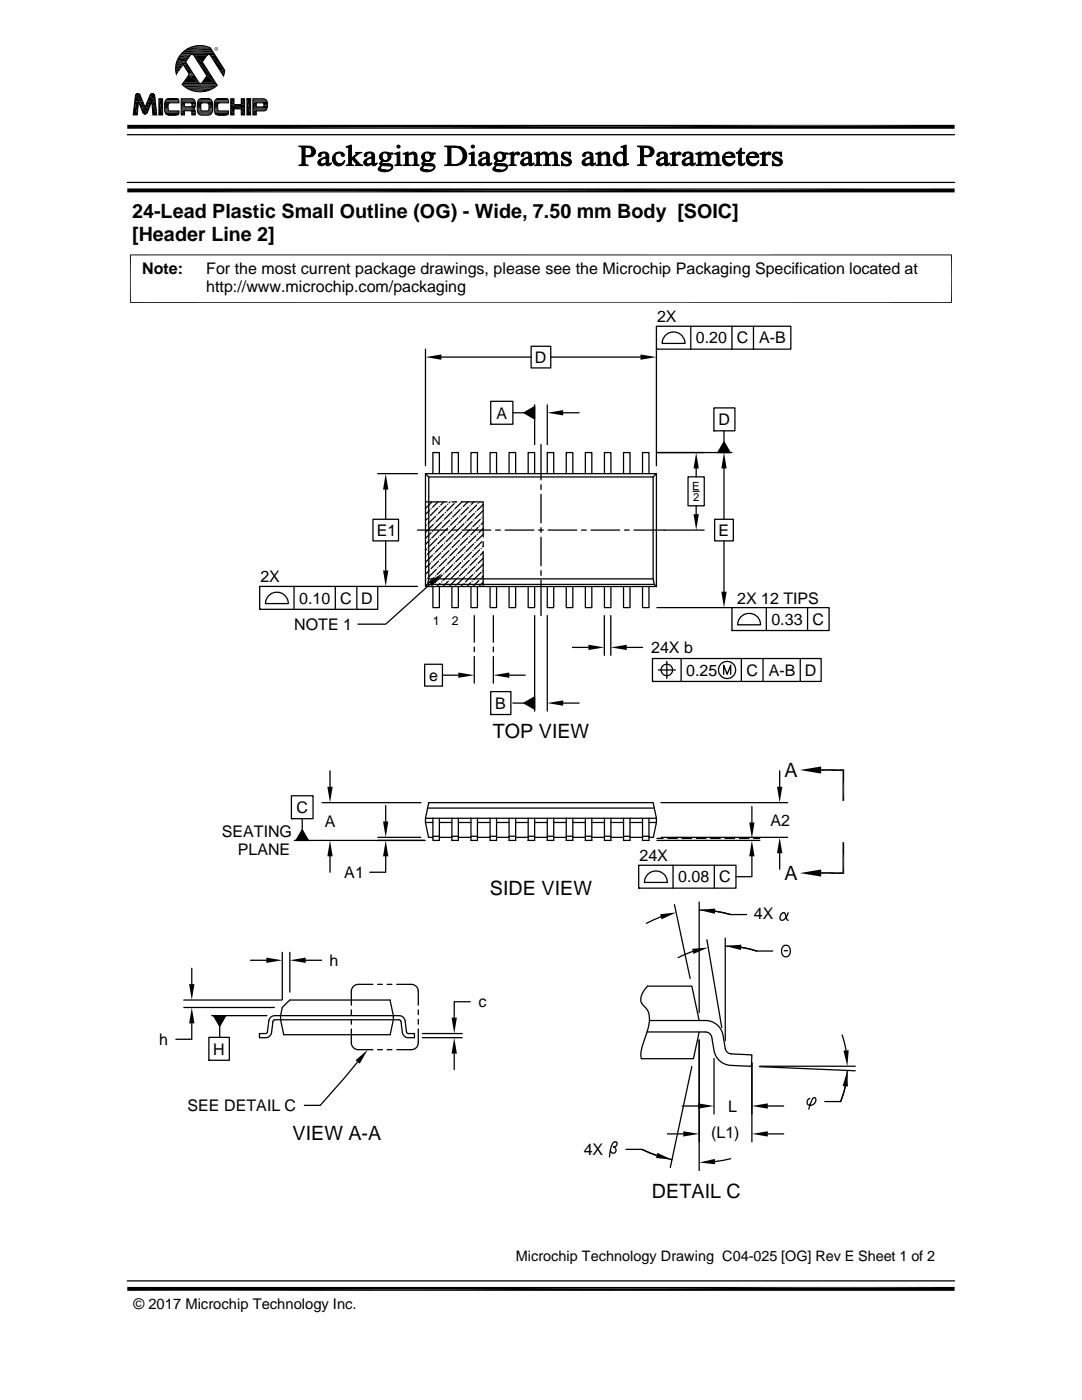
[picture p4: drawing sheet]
<svg xmlns="http://www.w3.org/2000/svg" width="216mm" height="279mm" viewBox="0 0 216 279" stroke-linecap="round" stroke-linejoin="round" font-family="sans-serif">
<g fill="none" stroke="#000" stroke-width=".25">
<path d="M25.4 36.4h165.1M25.4 26.9h165.1M84.9 69.7v23.2M88.1 71.3h17.9M106 69.1h3.9v4.3h-3.9zM109.9 71.3h17.9M131 65.1h26.8v4.6h-26.8zM131 69.7h.1M131 69.7v23.2M132.9 66.8a2.29 2.29 0 0 1 2.4-.4 2.29 2.29 0 0 1 1.4 2.1h-4.6l.3-1.1zM137.8 65.1v4.6M146 65.1v4.6"/>
<path d="M150.3 65.1v4.6M75.4 94.5h7.9M77 97.7v5.9M84.9 94.5h46.1l-.7 .7h-44.7zM84.9 94.5v22.6M85.6 95.2v20.3M86.4 94.5v-4.2h1.3v4.2M90.2 94.5v-4.2h1.3v4.2M94 94.5v-4.2h1.3v4.2M97.8 94.5v-4.2h1.3v4.2M97.9 80.1h4.4v4.6h-4.4zM97.9 84.7h.1"/>
<path d="M101.6 94.5v-4.2h1.3v4.2M102.3 82.4h2.3M104.6 82.4l2.1-1.2v2.4zM105.4 94.5v-4.2h1.3v4.2M106.7 80.8v7.9M107.9 88.7v7.1M107.9 96.7v1M107.9 98.6v5.8M109.2 94.5v-4.2h1.3v4.2M109.2 80.8v7.9M112.4 82.4h3.1M113 94.5v-4.2h1.3v4.2"/>
<path d="M116.8 94.5v-4.2h1.3v4.2M120.6 94.5v-4.2h1.3v4.2M124.4 94.5v-4.2h1.3v4.2M128.2 94.5v-4.2h1.3v4.2M130.3 95.2v20.3M131 94.5v22.6M131.1 90.3h15M137.3 95.2h3.2v5.7h-3.2zM138.3 98h1.2M138.9 93.5v1.7M142.5 81.4h4.1v4.6h-4.1zM142.5 86h.1"/>
<path d="M144.5 93.5v10.1M144.5 88.2l1.2 2.1h-2.5zM144.5 86v2.2M51.8 117h23.6v4.6h-23.6zM53.7 118.7a2.28 2.28 0 0 1 2.5-.3 2.28 2.28 0 0 1 1.3 2.1h-4.5l.3-1.2zM58.7 117v4.6M66.9 117v4.6M71.2 117v4.6M74.4 103.6h5.1v4.3h-5.1zM75.4 117h7.9M77 108v5.9M83.3 105.8h6.1"/>
<path d="M84.9 100.2h4.3M85 115.7l-.1 .1M85 110.9h.1M85.1 109.6l-.2 .2M85.1 104.8h.1M85.3 115.4h.1M85.3 103.5l-.4 .4M85.3 116.6h45.3M85.4 114.1l-.5 .5M85.4 109.3h.1M85.6 115.5h44.7M85.6 115.5l-.3 1.1-.4 .5"/>
<path d="M85.6 108l-.7 .6M85.6 103.2h.1M85.7 113.8h.1M85.7 101.8l-.8 .9M85.9 112.4l-1 1M85.9 107.7h.1M85.9 116.5l-8.9 8.1h-5.6M86 106.3l-1.1 1.1M86 101.5h.1M86.2 116.9l-.2 .2M86.2 112.1h.1M86.2 100.2l-1.3 1.3"/>
<path d="M86.3 110.8l-1.4 1.4M86.3 106h.1M86.4 117.1v4.2h1.3v-4.2M86.5 104.7l-1.5 1.5M86.6 115.3l-1.5 1.5M86.6 110.5h.1M86.8 109.1l-1.5 1.5M86.8 104.4h.1M86.9 115h.1M86.9 103l-1.5 1.5M87.1 113.6l-1.5 1.5M87.1 108.8h.1"/>
<path d="M87.2 107.5l-1.5 1.5M87.2 102.7h.1M87.4 113.3h.1M87.4 101.4l-1.5 1.5M87.4 100.2l-1.1 1M87.5 112l-1.5 1.5M87.5 107.2h.1M87.7 105.9l-1.5 1.5M87.7 101.1h.1M87.8 116.4l-.6 .7M87.8 111.7h.1M87.9 110.3l-1.4 1.5"/>
<path d="M87.9 105.6h.1M88.1 116.1h.1M88.1 104.2l-1.5 1.5M88.2 114.8l-1.4 1.5M88.2 110h.1M88.4 108.7l-1.5 1.5M88.4 103.9h.1M88.5 114.5h.1M88.5 102.6l-1.4 1.5M88.6 100.2l-.7 .6M88.7 113.2l-1.5 1.5M88.7 108.4h.1"/>
<path d="M88.9 107.1l-1.5 1.4M88.9 102.3h.1M89 112.9h.1M89 100.9l-1.5 1.5M89.2 111.5l-1.5 1.5M89.2 106.8h.1M89.3 105.4l-1.5 1.5M89.3 100.6h.1M89.5 111.2h.1M89.5 116l-1.1 1.1M89.6 109.9l-1.5 1.5M89.6 105.1h.1"/>
<path d="M89.7 115.7h.1M89.7 103.8l-1.5 1.5M89.8 100.2l-.2 .2M89.9 114.4l-1.5 1.4M89.9 109.6h.1M90 108.2l-1.5 1.5M90 103.5h.1M90.2 100.2h.9M90.2 117.1v4.2h1.3v-4.2M90.2 114.1h.1M90.2 102.1l-1.5 1.5M90.3 105.8h1"/>
<path d="M90.3 112.7l-1.4 1.5M90.3 107.9h.1M90.5 106.6l-1.5 1.5M90.5 101.8h.1M90.6 112.4h.1M90.6 100.5l-1.4 1.5M90.8 111.1l-1.5 1.5M90.8 106.3h.1M90.9 116.9h.1M90.9 105l-1.4 1.5M90.9 100.2h.1M91.1 110.8h.1"/>
<path d="M91.1 115.5l-1.5 1.6M91.2 109.5l-1.5 1.4M91.2 104.7h.1M91.4 115.3h.1M91.4 103.3l-1.5 1.5M91.5 109.1h.1M91.5 113.9l-1.5 1.5M91.7 107.8l-1.5 1.5M91.7 103h.1M91.8 113.6h.1M91.8 101.7l-1.5 1.5M92 112.3l-1.5 1.5"/>
<path d="M92 107.5h.1M92.1 100.2h4.3v7M92.1 106.2l-1.5 1.5M92.1 101.4h.1M92.2 100.2l-1.4 1.3M92.2 105.8h5.7M92.3 116.8l-.3 .3M92.3 112h.1M92.4 110.6l-1.5 1.5M92.4 105.9h.1M92.6 116.4h.1M92.6 104.5l-1.5 1.5"/>
<path d="M92.7 115.1l-1.5 1.5M92.7 110.3h.1M92.9 109l-1.5 1.5M92.9 104.2h.1M93 114.8h.1M93 102.9l-1.5 1.5M93.2 113.5l-1.5 1.5M93.2 108.7h.1M93.3 107.4l-1.5 1.4M93.3 102.6h.1M93.4 100.2l-1 .9M93.5 113.2h.1"/>
<path d="M93.5 101.2l-1.5 1.5M93.6 111.8l-1.5 1.5M93.6 107.1h.1M93.8 105.7l-1.5 1.5M93.8 100.9h.1M93.9 116.3l-.7 .8M93.9 111.5h.1M94 117.1v4.2h1.3v-4.2M94.1 110.2l-1.5 1.5M94.1 105.4h.1M94.2 116h.1M94.2 104.1l-1.5 1.5"/>
<path d="M94.4 114.7l-1.5 1.4M94.4 109.9h.1M94.5 108.5l-1.5 1.5M94.5 103.8h.1M94.6 100.2l-.5 .4M94.7 114.4h.1M94.7 102.4l-1.5 1.5M94.8 113l-1.5 1.5M94.8 108.2h.1M95 106.9l-1.5 1.5M95 102.1h.1M95.1 112.7h.1"/>
<path d="M95.1 100.8l-1.5 1.5M95.2 111.4l-1.4 1.5M95.2 106.6h.1M95.4 105.3l-1.5 1.5M95.4 100.5h.1M95.5 115.8l-1.1 1.3M95.5 111.1h.1M95.7 109.7l-1.5 1.5M95.7 105h.1M95.7 100.2h.1M95.8 103.6l-1.4 1.5M96 114.2l-1.5 1.5"/>
<path d="M96 109.5h.1M96.2 108.1l-1.5 1.5M96.2 103.3h.1M96.3 113.9h.1M96.3 102l-1.5 1.5M96.4 112.6l-1.4 1.5M96.4 116.2l-.7 .7M96.4 111.4l-1 1M96.4 115l-.2 .3M96.4 106.6l-1.3 1.3M96.4 110.2l-.6 .6M96.4 105.5l-.9 .8"/>
<path d="M96.4 104.3l-.4 .4M96.4 100.7l-1.2 1.1M96.4 108.1l-.1 1M96.4 110v7.1M97.8 117.1v4.2h1.3v-4.2M98.9 105.8h.9M100.8 105.8h5.7M101.6 117.1v4.2h1.3v-4.2M105.4 117.1v4.2h1.3v-4.2M107.5 105.8h.9M107.9 105.3v1M107.9 107.2v5.7"/>
<path d="M107.9 113.9v.9M107.9 115.8v7.1M109.2 117.1v4.2h1.3v-4.2M109.4 105.8h5.7M113 117.1v4.2h1.3v-4.2M116 105.8h1M116.8 117.1v4.2h1.3v-4.2M117.9 105.8h5.8M120.6 117.1v4.2h1.3v-4.2M124.4 117.1v4.2h1.3v-4.2M124.6 105.8h1M126.5 105.8h14"/>
<path d="M128.2 117.1v4.2h1.3v-4.2M130.3 115.5l.3 1.1 .4 .5h-46.1M138.9 100.9v1.7M142.6 103.6h3.7v4.3h-3.7zM144.5 108v10.1M51.8 121.6h.1M84.7 132.6h3.6v4.3h-3.6zM88.3 134.7h3.2M94.6 122.9v5.3M94.6 129.1v1M94.6 131v5.3M97.9 138h4v4.6h-4z"/>
<path d="M98.4 122.9v5.3M98.4 129.1v1M98.4 131v5.3M101.6 134.7h3.2M106.7 122.9v19M109.2 122.9v19M114.2 129.2h3.2M120.6 122.9v7.9M121.9 122.9v7.9M125.1 129.2h3.1M130.2 131.4h33.7v4.6h-33.7zM130.2 136h.1"/>
<path d="M131.1 121.3h15M131.3 133.7h3.5M133.1 132v3.4M135.9 131.4v4.6M144.4 134.6v-1.8l.7 1.8 .7-1.8v1.8M146 121.3h19.4v4.5h-19.4zM146 125.8h.1M147.9 131.4v4.6M148 123a2.29 2.29 0 0 1 2.4-.4 2.29 2.29 0 0 1 1.4 2.1h-4.6l.3-1.2zM152.3 131.4v4.6M152.9 121.3v4.5M159.7 131.4v4.6"/>
<path d="M161.1 121.3v4.5M58.1 158.8h4.4v4.6h-4.4zM65.8 153.8v3.2M97.9 142.6h.1M102.3 140.3h2.3M104.6 140.3l2.1-1.2v2.4zM112.4 140.3h3.1M155.6 153.8v3.2M58.1 163.4h.1M58.7 167.7h26.1M60.3 163.4v2.2M60.3 165.6l1.2 2.1h-2.4z"/>
<path d="M64.3 160.2h19.7M65.8 170.9v3.2M75.4 167.1h8.5M77 170.9v3.2h-3.2M77 160.8v3.1M84.9 163.3l.7-3.1h44.7l.7 3.1M84.9 164.1l.6 3h.9M84.9 164.1h1.5M85.3 161.3h45.3M86.4 166.9h1.3M87.7 163.3v4.4h-1.3v-4.4M87.7 164.1h2.5"/>
<path d="M87.7 167.1h2.5M90.2 166.9h1.3M91.5 164.1h2.5M91.5 167.1h2.5M91.5 163.3v4.4h-1.3v-4.4M94 166.9h1.3M95.3 164.1h2.5M95.3 167.1h2.5M95.3 163.3v4.4h-1.3v-4.4M97.8 166.9h1.3M99.1 164.1h2.5M99.1 167.1h2.5"/>
<path d="M99.1 163.3v4.4h-1.3v-4.4M101.6 166.9h1.3M102.9 164.1h2.5M102.9 167.1h2.5M102.9 163.3v4.4h-1.3v-4.4M105.4 166.9h1.3M106.7 164.1h2.5M106.7 167.1h2.5M106.7 163.3v4.4h-1.3v-4.4M109.2 166.9h1.3M110.5 163.3v4.4h-1.3v-4.4M110.5 164.1h2.5"/>
<path d="M110.5 167.1h2.5M113 166.9h1.3M114.3 164.1h2.5M114.3 167.1h2.5M114.3 163.3v4.4h-1.3v-4.4M116.8 166.9h1.3M118.1 164.1h2.5M118.1 167.1h2.5M118.1 163.3v4.4h-1.3v-4.4M120.6 166.9h1.3M121.9 163.3v4.4h-1.3v-4.4M121.9 164.1h2.5"/>
<path d="M121.9 167.1h2.5M124.4 166.9h1.3M125.7 164.1h2.5M125.7 167.1h2.5M125.7 163.3v4.4h-1.3v-4.4M127.4 172.7h19.5v4.5h-19.5zM127.4 177.2h.1M128.2 166.9h1.3M129.4 174.4a2.28 2.28 0 0 1 2.4-.4 2.28 2.28 0 0 1 1.4 2.1h-4.6l.3-1.2zM129.5 164.1h1.5M129.5 163.3v4.4h-1.3v-4.4M131 164.1l-.6 3h-.9"/>
<path d="M131 163.3v.8M131 163.3h-46.1v.8M131.1 167.7h20.5M131.1 167.3h1.2M131.9 160.2h25.3M131.9 167.1h25.3M133.2 167.3h1.9M134.3 172.7v4.5M136.1 167.3h1.9M139 167.3h1.9M141.8 167.3h1.9M142.5 172.7v4.5"/>
<path d="M144.7 167.3h1.9M147.5 167.3h1.9M150 170.9v4.1h-3.1M150 161v3.1M150.4 167.3h1.2M155.6 170.3v3.2M36.7 199.6h19.5M38.3 193.2v3.2M50 191.6h3.1M56.3 190.1v9.4M57.8 190.1v7.9M61 191.6h3.2"/>
<path d="M74.4 196.4h-2.9a1.41 1.41 0 0 0-1.4 1.4v2.8M75.4 196.4h.9M77.3 196.4h.9M79.2 196.4h2.9a1.39 1.39 0 0 1 1.4 1.4v2.8M93.8 199.9h-3.2v3.2M131.9 183l-2.9 1.3M134.6 180.5l3.1 14.8M138.2 189.9l-2.9 1.2M139.5 180v22.1M139.5 181.6l2.5 .2 3.8 .7h3.2M141.1 187.5l2.9 17.6M142.7 181.8l3.1 .7"/>
<path d="M144.7 188.8h1.3a20.3 20.3 0 0 1 5 1M144.7 187.2v20.5M147.9 189.1l3.1 .7M151 189.8h3.2M156.2 189a.85 .85 0 0 1 .9-.3 .85 .85 0 0 1 .6 .9 1.07 1.07 0 0 1-1.1 1.3 1.33 1.33 0 0 1-.4-1.9zM156.5 189.7h.6M157.3 182.1l-.3 .8a.9 .9 0 0 1-1.3 .7 .99 .99 0 0 1 .8-1.5l.3 .6a.94 .94 0 0 0 .5 1M36.7 201.1h18M38.3 204.2v3.2h-3.2M41.7 207h4.1v4.6h-4.1zM41.7 211.6h.1M42.2 202.7h11.1"/>
<path d="M42.6 202.7h2.4l-1.2 2.1zM43.8 204.8v2.2M54 203a2.34 2.34 0 0 1 2-.3l.3-1.6 1.5-1.5h20l.7 3.1a2.34 2.34 0 0 1 1.9 .3l.4 .5 .4 2.6 .3 .2h1.2v.8h-1.2a1.19 1.19 0 0 1-1.2-1.1l-.3-2.1-.4-.4h-23.6v-.8h22.5v.8l-.6 3h-21.3l-.6-3h-1.2l-.3 .2-.3 2.3a1.2 1.2 0 0 1-1.2 1.1h-1.2v-.8h1.2l.3-.2 .4-2.6zM70.1 205.4v2.7a1.39 1.39 0 0 0 1.4 1.4h2.9M70.1 201.5v1M70.1 203.5v.9M71.4 211.9l-7.5 8.7h-3.2M75.4 209.5h.9M77.3 209.5h.9M83.5 205.4v2.7l-.3 .9-.5 .4-.6 .1h-2.9M83.5 201.5v1M83.5 203.5v.9"/>
<path d="M84.3 206.3h7.9M84.3 207.1h7.9M90.6 210.3v3.1M129.6 203.7h11.2a3.6 3.6 0 0 1 3.5 2.9l.4 2.7a1.3 1.3 0 0 0 1.2 1l4.1 .2-.1 2.3-4.1-.2a3.6 3.6 0 0 1-3.3-2.9l-.5-2.7a1.3 1.3 0 0 0-1.2-1h-11.7M138 212.8l-4.2 20.2M139.5 203.7l-1.5-6.9h-8.8a3.5 3.5 0 0 0-1.2 3.2l.2 .4a3.8 3.8 0 0 1 1.3 4.2l-1.1 3.4a6.2 6.2 0 0 0-.4 3.3h10.4l1.1-5.3M139.5 207.5v26.1M142.5 211.2v11.1M150 212.1v15.8M151.5 212.9l19.1 .8M151.6 212.8h19.1M161.6 219.2a.76 .76 0 0 0-.4 1.2 .76 .76 0 0 0 1.3-.1 .81 .81 0 0 0 .1-1.2h-.2a4.4 4.4 0 0 0-1 2.3"/>
<path d="M168 206.6l.8 3M168.7 216.8l-1 3M169.1 213.6a19.9 19.9 0 0 1-1.4 6.2h-3.1M121.8 229.6l.1 .3a.63 .63 0 0 0 1.1-.2 .63 .63 0 0 0-.6-.9 .61 .61 0 0 0 .7-.7l-.4-.2a2.61 2.61 0 0 0-1 2.1l-.1 .9M124.9 229.4h3.2M128.1 229.4a26.5 26.5 0 0 0 6 2M128.1 229.4l2.9 1.2M133.2 226.3h3.1M136.1 220.7h3.2M145.8 231.2l-3.1 .6M153.2 220.7h3.2M153.2 226.3h3.2"/>
<path d="M25.4 255.6h165.1"/>
<circle cx="133.1" cy="133.7" r="1.14"/>
<circle cx="145.1" cy="133.7" r="1.71"/>
</g>
<g fill="#000">
<path d="M27 19.1l1 .1h-1zM27 19.1h1v.1zM27 19.2l1.5 1.1h-1.6zM27 19.2h1l.5 1.1zM27 19l1 .1zM27.1 18.9h.9zM27.1 18.9l.9 .1zM27.1 18.9h.8zM27.2 18.8l.7 .1zM27.2 18.8h.6zM27.2 18.8h.5zM27.3 18.7l.4 .1z"/>
<path d="M27.3 18.7h.4zM27.4 18.7h.2zM27.4 18.7h.3zM27.5 18.7h.1zM29.9 19.1l1.1 1.1h-1.6zM29.9 19.1h1l.1 1.1zM29.9 19h1zM29.9 19l1 .1zM29.9 18.9l1 .1zM29.9 18.9h.9zM30 18.9h.8zM30.1 18.8l.7 .1z"/>
<path d="M30.1 18.8h.6zM30.1 18.7l.5 .1zM30.1 18.7h.5zM30.2 18.7h.4zM30.2 18.7h.3zM30.3 18.7h.2zM31.7 19.7l.7 3.2h-.7zM31.7 19.7h.7v3.2zM33.5 19.7h2zM33.5 19.7h1.9zM33.5 19.7h1.8zM33.6 19.7h1.7z"/>
<path d="M35 13.7l.6 .6h-.5zM35 13.7h1l-.4 .6zM35.1 13.1l.9 .6h-1zM35.1 13.1h1.4l-.5 .6zM35.1 14.3l.1 .6zM35.1 14.3h.5l-.4 .6zM35.1 13l1.4 .1h-1.4zM35.1 13h1.5l-.1 .1zM35.3 12.3l1.9 .3h-2zM35.3 12.3h1.7l.2 .3zM35.4 12l1.6 .3h-1.7zM35.4 12h1.9l-.3 .3z"/>
<path d="M35.6 11.5l1.7 .5h-1.9zM35.6 11.5h2.1l-.4 .5zM36.6 13l1.9 1.6h-.9zM36.6 13h.8l1.1 1.6zM37.6 15l2.1 1.5h-3.1zM37.6 15h1.2l.9 1.5zM37.6 14.6h.9zM37.7 14.6l.9 .1zM37.7 15h1.1zM37.7 14.7l.9 .1zM37.7 14.9l1 .1zM37.7 14.8l1 .1z"/>
<path d="M37.7 14.9h1zM38.7 11l1.7 1.4h-.9zM38.7 11h2.6l-.9 1.4zM38.7 18.2l1.9 .1zM39 9.2h1.8zM39 9.1l1.8 .1zM39.3 18.3h1.3zM39.5 12.4l2.6 2.7h-.8zM39.5 12.4h.9l1.7 2.7zM39 9.1h1.7zM39.6 9.1h1.1zM39.6 9.1h.6z"/>
<path d="M39.9 19.7h2zM40 19.7h1.9zM40 19.7h1.8zM40.1 19.7h1.7zM40.1 19.7h1.6zM41.3 15.1l1.7 1.4h-2.7zM41.3 15.1h.8l.9 1.4zM41.6 10.9h1.2zM41.7 10.9h1.2zM41.8 10.9h1.1zM41.9 10.9l1 .1zM41.9 11h1z"/>
<path d="M42 11l2.9 3h-1zM42 11h.9l2 3zM42.8 9.8v.1zM42.8 9.6v.2zM42.8 9.9l.1 .1zM42.9 9.5l-.1 .1zM42.9 9.7l-.1 .1zM42.9 9.9v.1zM42.9 10l.1 .1zM42.8 9.6l.1-.1zM42.9 9.5h.1zM43 10.1l.1 .1z"/>
<path d="M43 9.4l.1 .1zM43.1 10.1h.2zM43.1 9.4l.2 .1zM43.3 10.1l.1-.1zM43.3 19.7h2zM43.3 9.4v.1zM43.4 9.9l-.1 .1zM43.4 19.7h1.9zM43.4 19.7h1.8zM43.3 9.5l.1 .2zM43.3 9.4l.1 .1zM43.3 10l.2-.1z"/>
<path d="M43.4 9.8v.1zM43.4 9.7v.1zM43.5 19.7h1.7zM43.4 9.5l.1 .1zM43.5 9.8l-.1 .1zM43.5 9.6l-.1 .2zM43.9 14l.9 .6h-.6zM43.9 14h1l-.1 .6zM44.2 14.6l.4 .5zM44.2 14.6h.6l-.2 .5zM46 19.7l.7 1.2h-.7zM46 19.7h.7v1.2z"/>
<path d="M48.1 19.7l.7 1.2h-.7zM48.1 19.7h.7v1.2zM49.3 19.7l.7 3.2h-.7zM49.3 19.7h.7v3.2zM25.4 37.6h165.1l-165.1 .8zM25.4 38.4l165.1-.8v.8zM25.4 24.9h165.1l-165.1 .8zM25.4 25.7l165.1-.8v.8zM26.9 20.3h.7zM26.9 20.3l.5 2.6h-.8zM26.9 20.3h.7l-.2 2.6zM27.6 20.3h.9z"/>
<path d="M27.6 20.3l1.4 1.1h-.9zM27.6 20.3h.9l.5 1.1zM28.1 21.4l1.3 1h-.9zM28.1 21.4h1.7l-.4 1zM28.5 22.4h.9zM28.5 22.4l.9 .1zM28.5 22.5h.9zM28.5 22.5l.8 .1zM28.6 22.6h.7zM28.6 22.6l.6 .1zM28.7 22.7h.5zM28.7 22.7h.4z"/>
<path d="M28.8 22.7h.3zM28.8 22.7l.2 .1zM28.9 22.8h.1zM29.4 20.2l.4 1.2h-.8zM29.4 20.2h.9l-.5 1.2zM30.3 20.2l1 2.7h-.8zM30.3 20.2h.7l.3 2.7zM32.9 20.7l.7 .1zM32.9 20.7h.7zM32.9 20.8h.7zM32.9 20.8l.6 .2h-.6zM32.9 20.8h.7l-.1 .2z"/>
<path d="M32.9 21l.6 .7h-.6zM32.9 21h.6v.7zM32.9 21.7l.7 .1h-.7zM32.9 21.7h.6l.1 .1zM32.9 21.8h.7zM32.9 21.8l.7 .1zM32.9 21.9h.7zM32.9 21.9l.7 .1zM32.9 20.5h1zM32.9 20.5l.9 .1zM32.9 20.6h.8zM32.9 20.6h.9z"/>
<path d="M32.9 20.6l.7 .1zM32.9 22l.8 .1zM32.9 22.1h.8zM32.9 22.1h.9zM33.4 22.9h2zM33.5 22.9l1.7 .1zM33.5 22.9h1.9zM33.6 23h1.6zM33.6 23h1.4zM36.2 20.5l.6 .8h-.6zM36.2 20.5h.6v.8zM36.2 22.1l.6 .8h-.6z"/>
<path d="M36.2 22.1h.6v.8zM38.1 20.5h.8zM38.1 22.1h.8zM38.1 20.5h.9zM38.1 21.3h.8zM38.1 22.1l.8 .1zM38.1 20.5l.9 .1zM38.2 22.2h.7zM38.2 20.6h.8zM38.2 21.3h.7zM38.2 20.6l.8 .1zM38.2 21.2l.7 .1z"/>
<path d="M38.2 22.2l.7 .1zM38.3 20.7h.7zM38.2 21.2h.7zM38.3 21.2h.6zM38.3 22.3l.7 .1zM38.3 22.4h.7zM38.3 22.4l.7 .5h-.7zM38.3 22.4h.7v.5zM38.3 20.7l.7 .1zM38.3 20.8h.7zM38.3 21.1h.6zM38.3 21.1l.6 .1z"/>
<path d="M38.3 20.8l.7 .2h-.7zM38.3 20.8h.7v.2zM38.3 21h.7zM38.3 21l.6 .1zM39.4 20.7l.7 .1zM39.4 20.7h.7zM39.4 20.8h.7zM39.4 20.8l.7 .2h-.7zM39.4 20.8h.7v.2zM39.4 21l.7 .7h-.7zM39.4 21h.7v.7zM39.4 21.7l.7 .1h-.7z"/>
<path d="M39.4 21.7h.7v.1zM39.4 21.8h.7zM39.4 21.8l.7 .1zM39.4 21.9h.7zM39.4 21.9l.8 .1zM39.4 20.5h1zM39.4 20.5l.9 .1zM39.4 20.6h.8zM39.4 20.6h.9zM39.4 20.6l.8 .1zM39.4 20.7h.8zM39.4 22l.8 .1z"/>
<path d="M39.4 22.1h.8zM39.4 22.1h.9zM39.4 22.1h1zM39.9 22.9l1.8 .1zM39.9 22.9h2zM40.1 23h1.3zM40.1 23h1.6zM41.3 20.5h1.1zM41.4 20.5l1 .1zM41.5 20.6h.9zM41.4 22.1h1zM41.5 22.1h.9z"/>
<path d="M41.6 20.6l.8 .1zM41.6 22.1h.8zM41.6 20.7h.8zM41.6 22l.8 .1zM41.6 20.7l.8 .1zM41.7 20.8h.7zM41.7 21.9l.7 .1zM41.7 20.8l.7 .2h-.7zM41.7 20.8h.7v.2zM41.7 21.8h.7zM41.7 21.8l.7 .1zM41.7 21.9h.7z"/>
<path d="M41.7 21l.7 .7h-.7zM41.7 21h.7v.7zM41.7 21.7l.7 .1h-.7zM41.7 21.7h.7v.1zM42.7 20.7l.8 .1zM42.7 20.7h.8zM42.7 20.8h.8zM42.7 20.8l.7 .2h-.7zM42.7 20.8h.8l-.1 .2zM42.7 21l.7 .7h-.7zM42.7 21h.7v.7zM42.7 21.7l.8 .1h-.8z"/>
<path d="M42.7 21.7h.7l.1 .1zM42.7 21.8h.8zM42.7 21.8l.8 .1zM42.7 21.9h.8zM42.8 20.5h1zM42.8 20.5l.9 .1zM42.8 20.6h.8zM42.8 20.6h.9zM42.8 20.6l.7 .1zM42.8 20.7h.7zM42.8 21.9l.7 .1zM42.8 22l.8 .1z"/>
<path d="M42.8 22.1h.8zM42.8 22.1h.9zM43.3 22.9h2zM43.4 22.9l1.7 .1zM43.4 22.9h1.9zM43.5 23h1.6zM43.5 23h1.4zM46 20.9l2.8 .8h-2.8zM46 20.9h2.8v.8zM46 21.7l.7 1.2h-.7zM46 21.7h.7v1.2zM48.1 21.7l.7 1.2h-.7z"/>
<path d="M48.1 21.7h.7v1.2zM50.5 20.5l.6 .8h-.6zM50.5 20.5h.6v.8zM50.5 22.1l.6 .8h-.6zM50.5 22.1h.6v.8zM52.4 20.5h.9zM52.5 20.5l.8 .1zM52.5 20.6h.8zM52.5 21.3h.8zM52.6 20.6h.7zM52.6 21.3h.7zM52.6 20.6l.7 .1z"/>
<path d="M52.6 21.2l.7 .1zM52.6 20.7h.8zM52.6 20.7l.8 .1h-.7zM52.6 20.7h.8v.1zM52.6 21.1h.7zM52.6 21.1h.8zM52.6 21.1l.7 .1zM52.6 21.2h.7zM52.7 20.8l.7 .3h-.7zM52.7 20.8h.7v.3zM52.7 21.1h.7zM84.9 71.3l3.2-.6v1.1z"/>
<path d="M127.8 70.7l3.2 .6-3.2 .5zM77 94.5l.5 3.2h-1.1zM104.6 82.4l2.1-1.2v2.4zM109.2 82.4l3.2-.5v1zM138.9 90.3l.5 3.2h-1zM144.5 90.3l.5 3.2h-1.1zM144.5 88.2l1.2 2.1h-2.5zM76.4 113.9h1.1l-.5 3.1zM85.6 116.1l2.7-1.7-2 2.5zM138.4 102.6h1l-.5 3.2zM143.9 118.1h1.1l-.5 3.2zM91.5 134.2l3.1 .5-3.1 .6z"/>
<path d="M98.4 134.7l3.2-.5v1.1zM104.6 140.3l2.1-1.2v2.4zM109.2 140.3l3.2-.5v1zM117.4 128.7l3.2 .5-3.2 .5zM121.9 129.2l3.2-.5v1zM65.3 157h1.1l-.6 3.2zM155 157h1.1l-.5 3.2zM159.6 153.7l4.3-.7v1.4zM60.3 165.6l1.2 2.1h-2.4zM65.8 167.7l.6 3.2h-1.1zM76.4 163.9h1.1l-.5 3.2zM77 167.7l.5 3.2h-1.1z"/>
<path d="M149.5 164.1h1.1l-.6 3.2zM150 167.7l.6 3.2h-1.1zM155.6 167.1l.5 3.2h-1.1zM159.6 174.2l4.3-.7v1.4zM37.7 196.4h1.1l-.5 3.2zM53.1 191.1l3.2 .5-3.2 .6zM57.8 191.6l3.2-.5v1.1zM131.7 182.5l3.2-.4-2.9 1.4zM138.1 189.4l3.2-.3-2.9 1.3zM139.5 181.6l3.2-.3-.1 1.1zM144.7 188.8l3.2-.3-.1 1.1zM38.3 201.1l.5 3.1h-1.1z"/>
<path d="M42.6 202.7h2.4l-1.2 2.1zM71 211.6l2.4-2.1-1.6 2.8zM90.6 207.1l.6 3.2h-1.1zM90.1 203.1h1.1l-.6 3.2zM169.1 213.6l.1 3.3-1.1-.2zM168.3 209.7l1.1-.1-.3 3.2zM131.2 230.1l2.9 1.3-3.2-.3zM136.3 225.8l3.2 .5-3.2 .5zM139.3 220.2l3.2 .5-3.2 .6zM139.5 232l3.1-.7 .1 1zM150 220.7l3.2-.5v1.1zM150 226.3l3.2-.5v1z"/>
<path d="M25.4 256.8h165.1l-165.1 .8zM25.4 257.6l165.1-.8v.8z"/>
</g>
<g fill="none" stroke="#000" stroke-width=".2">
<path d="M27.1 18.9a.52 .52 0 0 1 .9 .1l1 2.4 .9-2.4a.5 .5 0 0 1 .5-.3 .5 .5 0 0 1 .5 .4l.4 3.8h-.8l-.2-2.7-.9 2.2a.5 .5 0 0 1-.5 .4 .5 .5 0 0 1-.4-.4l-.9-2.1-.2 2.6h-.8zM31.7 19.7h.7v3.2h-.7zM33 20h2.7M33.1 20l.5-.3h1.6l.4 .2 .1 .6-2 .1-.2 .4v.7l.1 .3 .2 .1h1.9a.62 .62 0 0 1-.1 .7 .62 .62 0 0 1-.6 .2h-1.2a.96 .96 0 0 1-.9-1.2 2.92 2.92 0 0 1 .2-1.8zM33.1 19.9h2.6M33.1 19.9h2.5M33.3 19.8h2.2M33.4 19.7h2.1M35.6 19.8h-2.4M36 10.9h2.1M36.1 10.8h6.7M36.2 19.7h2.3a1.28 1.28 0 0 1 .2 1.9l-.1 .1 .3 .2 .1 1h-.7v-.6l-.2-.2h-1.3v.8h-.6z"/>
<path d="M36.2 19.7h2.3M36.2 19.7h2.4M36.2 19.8h2.5M36.2 19.9h2.6M36.3 16.9h7M36.4 17h6.9M36.5 16.7h6.6M36.5 16.6h3.4M36.5 16.6h3.3M36.6 16.5h3.1M36.6 13l1.1 1.7-1.4 2.2a5.1 5.1 0 0 0 7 .1l-2.9-4.6 1-1.5h.5l2.7 4.3 .3-1.2-2.9-4.5a4.8 4.8 0 0 0-5.1 .6 4.8 4.8 0 0 0-1.7 4.8M36.9 17.4h6"/>
<path d="M37.5 17.7h4.9M37.8 9.5h4.2M37.9 9.4h4M38 11h-2.1M38.1 10.9h.3l.3 .1 2.6 4.1-1.2 1.6-.4-.2-2.7-4.2zM38.2 10.9h-2.2M38.4 10.9h4.4M38.4 9.3h3M38.4 9.2h2.9M38.5 10.9h3M38.6 11h2.8M38.6 11h2.7"/>
<path d="M38.7 18.2h2.5M39.6 20h2.6M39.6 20l.5-.3h1.5a.93 .93 0 0 1 .8 1.1l-.1 1.6a.79 .79 0 0 1-.9 .6 2.2 2.2 0 0 1-1.8-.2 3.5 3.5 0 0 1 0-2.8zM39.6 19.9h2.6M39.6 19.9h2.5M39.7 19.8h2.4M39.8 19.8h2.2M40.1 16.6h3M40.2 16.6h2.9M40.3 16.5h2.7M42.9 20h2.7M43 20l.5-.3h1.6l.4 .2 .1 .6-2 .1-.2 .4v.7l.1 .3 .2 .1h1.9a.62 .62 0 0 1-.1 .7 .62 .62 0 0 1-.6 .2h-1.2a.96 .96 0 0 1-1-1.2 2.92 2.92 0 0 1 .3-1.8z"/>
<path d="M43 19.9h2.6M43 19.9h2.5M43.2 19.8h2.2M43.3 19.7h2M45.5 19.8h-2.4M46 19.7h.7v1.2h1.4v-1.2h.7v3.2h-.7v-1.2h-1.4v1.2h-.7zM49.3 19.7h.7v3.2h-.7zM49.3 19.7h.7M50.5 19.7h2.2M50.5 19.7h2.4M50.5 19.8h2.5M50.5 19.9h2.6"/>
<path d="M50.5 19.9h2.7M50.5 19.7h2.2a1.49 1.49 0 0 1 .5 2.2l-.5 .2h-1.6v.8h-.6zM32.9 20.5h2.8M32.9 22.2h2.8M32.9 22.3h2.8M32.9 20.4h2.8M32.9 20.3h2.8M32.9 22.4h2.8M32.9 22.5h2.8M32.9 20.2h2.8M33 20.1h2.7M33 22.6h2.7"/>
<path d="M33 22.7h2.7M33.1 22.7h2.6M33.1 22.8h2.6M33.2 22.8h2.4M33.3 22.9h2.3M33.4 22.9h2.1M36.2 20h2.7M36.2 20.2h2.7M36.2 21.3h2.7M36.2 21.4h2.7M36.2 21.5h2.7M36.2 21.6h2.6"/>
<path d="M36.2 21.6h2.5M36.2 21.7h2.5M36.2 21.8h2.6M36.2 21.9h2.7M36.2 22h2.7M36.2 22.1h2.7M36.8 20.5h1.3l.2 .2v.4l-.1 .2h-1.4zM39.4 20.5h3M39.4 22.2h3M39.4 20.4h3M39.4 22.3h3M39.4 22.5h2.9"/>
<path d="M39.4 20.2h3M39.5 22.6h2.8M39.5 20.1h2.8M39.5 22.7h2.7M39.6 22.8h2.6M39.7 22.8h2.4M39.8 22.9h2.2M40.2 20.7l.2-.2 1.1 .1 .2 .4-.1 1-.2 .1h-1.2l-.1-.4zM42.8 22.2h2.8M42.8 20.5h2.8M42.8 20.4h2.8M42.8 22.3h2.8"/>
<path d="M42.8 20.3h2.8M42.8 22.4h2.8M42.8 22.5h2.8M42.8 20.2h2.8M42.9 22.6h2.7M42.9 20.1h2.7M42.9 22.7h2.7M43 22.7h2.6M43 22.8h2.6M43.1 22.8h2.4M43.2 22.9h2.2M43.3 22.9h2"/>
<path d="M50.5 20h2.7M50.5 20.2h2.8M50.5 20.4h2.8M50.5 20.5h2.8M50.5 21.4h2.8M50.5 21.7h2.8M50.5 21.8h2.8M50.5 21.9h2.7M50.5 22h2.6M51.1 20.5h1.4a.56 .56 0 0 1 0 .8h-1.4zM53 22.1h-2.5M26 50.8v9.7"/>
<path d="M189.9 50.8v9.7M189.9 50.9h-164M25.9 60.4h164"/>
</g>
<g fill="#000" stroke="#000" stroke-width=".2">
<path d="M80.4 30.6l.3 .1zM118.9 30.6l.2 .1zM123.9 29.3h.3zM151.6 30.6l.3 .1z"/>
<path d="M60.2 29.4h1.1h-.4v1.7h1.5l-1.5 .1v1.6l.6 .2h-1.9v-.1a.5 .5 0 0 0 .7-.6z" fill-rule="evenodd"/>
<path d="M59.6 29.1h1.6a1.26 1.26 0 0 1 1.3 .4 1.26 1.26 0 0 1 .3 1.3l-.4 .3h-1a.87 .87 0 0 0 .8-.9 .87 .87 0 0 0-.9-.8h-1.1z" fill-rule="evenodd"/>
<path d="M60.9 31.2h1.3z" fill-rule="evenodd"/>
<path d="M63.6 30.7l.3-.2h.6l-.4 .2a.36 .36 0 0 1-.1 .4 .36 .36 0 0 1-.3 .1l-.2-.1z" fill-rule="evenodd"/>
<path d="M63.5 32.1a1.65 1.65 0 0 1 1.6-.6 1.09 1.09 0 0 0-1.1 .9l.3 .3 .6 .1a.83 .83 0 0 1-.9 .3 .83 .83 0 0 1-.6-.7z" fill-rule="evenodd"/>
<path d="M63.9 30.5l.2-.1a1.3 1.3 0 0 1 1.5 .4l.1 1.9 .3 .1a.51 .51 0 0 1-.5 .3 .51 .51 0 0 1-.4-.3v-.1l-.3-.1 .3-.1v-1h-.5l.5-.3a.56 .56 0 0 0-.6-.7z" fill-rule="evenodd"/>
<path d="M64.4 32.8l.7-.1z" fill-rule="evenodd"/>
<path d="M65.7 32.7l.4-.2-.1 .3z" fill-rule="evenodd"/>
<path d="M67 30.6l.6-.1a1.1 1.1 0 0 0-.7 1.2 1.1 1.1 0 0 0 .9 1h.7a1.33 1.33 0 0 1-2-.2 1.33 1.33 0 0 1 .5-1.9z" fill-rule="evenodd"/>
<path d="M67.1 30.5a1.26 1.26 0 0 1 1.6 .4v.2a.46 .46 0 0 1-.5 0 .46 .46 0 0 1-.2-.5z" fill-rule="evenodd"/>
<path d="M67.8 32.7a.93 .93 0 0 0 .9-.7l.1 .2-.3 .5z" fill-rule="evenodd"/>
<path d="M69.1 29.3h.2z" fill-rule="evenodd"/>
<path d="M69.1 29.3l1-.3v3.7l.5 .3h-1.5l.3-.1 .2-.3v-3l-.1-.2z" fill-rule="evenodd"/>
<path d="M70.9 30.4h1.3l-.7 .4-.9 .6 1.2 1.3 .6 .3h-1.5l.2-.3-1-1.1 1-.8v-.3z" fill-rule="evenodd"/>
<path d="M72.8 30.7l.2-.2h.7h-.2a.46 .46 0 0 0-.3 .6l-.2 .2a.32 .32 0 0 1-.3-.2 .32 .32 0 0 1 .1-.4z" fill-rule="evenodd"/>
<path d="M72.7 32.1a1.64 1.64 0 0 1 1.5-.6 1.06 1.06 0 0 0-1.1 .9l.4 .3 .6 .1a.84 .84 0 0 1-.9 .3 .84 .84 0 0 1-.6-.7z" fill-rule="evenodd"/>
<path d="M73 30.5l.2-.1a1.31 1.31 0 0 1 1.5 .4l.1 1.9 .3 .1a.48 .48 0 0 1-.5 .3 .48 .48 0 0 1-.4-.4l-.2-.1 .2-.1v-1h-.5l.5-.3a.54 .54 0 0 0-.5-.7z" fill-rule="evenodd"/>
<path d="M73.6 32.8l.6-.1z" fill-rule="evenodd"/>
<path d="M74.9 32.7l.3-.2-.1 .3z" fill-rule="evenodd"/>
<path d="M75.7 33.3l.5-.3-.3 .5a.93 .93 0 0 0 1.1 .5h-1.4a.42 .42 0 0 1 .1-.7z" fill-rule="evenodd"/>
<path d="M76 30.6l.8-.3 .7 .2h-.7a.83 .83 0 0 0-.5 .8 .83 .83 0 0 0 .5 .7h.7l-1.1 .1-.2 .3 .4 .2a2.38 2.38 0 0 1 1.7 .4l.1 .4a1.97 1.97 0 0 1-2.8 .6h1.4a.8 .8 0 0 0 1.1-.7l-.3-.2-1.7-.1a.48 .48 0 0 1-.3-.5 .48 .48 0 0 1 .5-.4 .85 .85 0 0 1-.3-1.5z" fill-rule="evenodd"/>
<path d="M76.4 32.1h1z" fill-rule="evenodd"/>
<path d="M76.8 30.5h1.6v.3h-.5a.82 .82 0 0 1-.4 1.2h-.6a.82 .82 0 0 0 .5-.8 .82 .82 0 0 0-.6-.7z" fill-rule="evenodd"/>
<path d="M78.7 30.6l.3 .1z" fill-rule="evenodd"/>
<path d="M78.7 30.6l1.1-.3v2.1a.37 .37 0 0 0 .4 .5v.1h-1.4l.4-.3v-1.6l-.1-.3z" fill-rule="evenodd"/>
<path d="M80.4 30.6l1-.3v.6h-.5z" fill-rule="evenodd"/>
<path d="M80.9 30.9l1.3-.2-.8 .4 .1 1.6 .4 .3h-1.4l.4-.3z" fill-rule="evenodd"/>
<path d="M81.7 30.7a.84 .84 0 0 1 .9-.4 .84 .84 0 0 1 .6 .8v1.6l.5 .3h-1.5l.3-.1 .2-.3-.1-1.6-.3-.3z" fill-rule="evenodd"/>
<path d="M84.1 33.3l.5-.3-.2 .5a.93 .93 0 0 0 1 .5h-1.4a.42 .42 0 0 1 .1-.7z" fill-rule="evenodd"/>
<path d="M84.4 30.6l.9-.3 .6 .2h-.7a.83 .83 0 0 0-.5 .8 .83 .83 0 0 0 .5 .7h.7l-1.1 .1-.2 .3 .5 .2a2.38 2.38 0 0 1 1.6 .4l.1 .4a1.97 1.97 0 0 1-2.8 .6h1.4a.8 .8 0 0 0 1.2-.7l-.4-.2-1.7-.1a.48 .48 0 0 1-.3-.5 .48 .48 0 0 1 .5-.4 .85 .85 0 0 1-.3-1.5z" fill-rule="evenodd"/>
<path d="M84.8 32.1h1z" fill-rule="evenodd"/>
<path d="M85.2 30.5h1.6v.3h-.5a.81 .81 0 0 1-.4 1.2h-.6a.82 .82 0 0 0 .6-.8 .82 .82 0 0 0-.7-.7z" fill-rule="evenodd"/>
<path d="M88.7 29.1h2l1.3 .3-2 .1v3.2l1.9 .1-.9 .2h-2.3l.6-.2v-.2l.1-2.9a.46 .46 0 0 0-.7-.4z" fill-rule="evenodd"/>
<path d="M90.7 29.4h1.3a1.86 1.86 0 0 1 1.2 1.7 1.86 1.86 0 0 1-1.3 1.7h-1.2a1.73 1.73 0 0 0 1.7-1.7 1.73 1.73 0 0 0-1.7-1.7z" fill-rule="evenodd"/>
<path d="M93.6 30.6l.3 .1z" fill-rule="evenodd"/>
<path d="M93.6 30.6l1-.3v2.1a.36 .36 0 0 0 .1 .4 .36 .36 0 0 0 .4 .1v.1h-1.5v-.1a.38 .38 0 0 0 .5-.5v-1.5l-.1-.1z" fill-rule="evenodd"/>
<path d="M95.7 30.7l.2-.2h.6h-.1a.43 .43 0 0 0-.3 .6l-.2 .2a.32 .32 0 0 1-.3-.2 .32 .32 0 0 1 .1-.4z" fill-rule="evenodd"/>
<path d="M95.7 31.9l.9-.4h.5a1.08 1.08 0 0 0-1.1 .9l.4 .3 .5 .1a.79 .79 0 0 1-.9 .2 .79 .79 0 0 1-.5-.9z" fill-rule="evenodd"/>
<path d="M95.9 30.5a1.28 1.28 0 0 1 1.7 .4v1.7l.4 .2a.48 .48 0 0 1-.5 .3 .48 .48 0 0 1-.4-.4l-.2-.1 .2-.1v-1h-.5l.5-.2-.1-.6z" fill-rule="evenodd"/>
<path d="M96.5 32.8l.6-.1z" fill-rule="evenodd"/>
<path d="M97.8 32.7l.3-.2-.1 .3z" fill-rule="evenodd"/>
<path d="M98.6 33.3l.5-.3-.3 .5a.94 .94 0 0 0 1.1 .5h-1.4a.42 .42 0 0 1 .1-.7z" fill-rule="evenodd"/>
<path d="M98.9 30.6a1.47 1.47 0 0 1 1.5-.1h-.7a.81 .81 0 0 0-.6 .8 .81 .81 0 0 0 .7 .7h.6l-1.1 .1-.2 .5 1.7 .1a.6 .6 0 0 1 .5 .7 2.05 2.05 0 0 1-2.8 .6 4.5 4.5 0 0 0 2.3-.3l.2-.4-.2-.2h-1.3a.55 .55 0 0 1-.8-.6l.4-.4a.85 .85 0 0 1-.2-1.5z" fill-rule="evenodd"/>
<path d="M99.3 32.1h1z" fill-rule="evenodd"/>
<path d="M99.7 30.5h1.6v.3h-.6a.83 .83 0 0 1-.3 1.2h-.6h.1a.84 .84 0 0 0 .4-.8 .84 .84 0 0 0-.6-.7z" fill-rule="evenodd"/>
<path d="M101.5 30.6l.2 .1z" fill-rule="evenodd"/>
<path d="M101.5 30.6l1-.3v.6h.2l-.2 .3v1.5l.5 .3h-1.5l.5-.3v-1.7l-.1-.2z" fill-rule="evenodd"/>
<path d="M102.7 30.7h.2l-.4 .2z" fill-rule="evenodd"/>
<path d="M102.7 30.7a.49 .49 0 0 1 .5-.4 .49 .49 0 0 1 .5 .5 .49 .49 0 0 1-.8-.1z" fill-rule="evenodd"/>
<path d="M104.1 30.7l.3-.2h.6h-.2a.46 .46 0 0 0-.3 .6l-.1 .2a.32 .32 0 0 1-.4-.2 .32 .32 0 0 1 .1-.4z" fill-rule="evenodd"/>
<path d="M104 32.1a1.64 1.64 0 0 1 1.5-.6 1.06 1.06 0 0 0-1.1 .9l.4 .3 .6 .1a.84 .84 0 0 1-.9 .3 .84 .84 0 0 1-.6-.7z" fill-rule="evenodd"/>
<path d="M104.4 30.5l.1-.1a1.31 1.31 0 0 1 1.5 .4l.1 1.9 .3 .1a.48 .48 0 0 1-.5 .3 .48 .48 0 0 1-.4-.4l-.2-.1 .2-.1v-1h-.4l.4-.3a.54 .54 0 0 0-.5-.7z" fill-rule="evenodd"/>
<path d="M104.9 32.8l.6-.1z" fill-rule="evenodd"/>
<path d="M106.2 32.7l.4-.2-.2 .3z" fill-rule="evenodd"/>
<path d="M106.6 30.6l.3 .1z" fill-rule="evenodd"/>
<path d="M106.6 30.6l1.1-.3v.6h-.6l-.1-.1z" fill-rule="evenodd"/>
<path d="M107.1 30.9l1.3-.2-.7 .3v1.7l.4 .3h-1.4l.4-.3z" fill-rule="evenodd"/>
<path d="M107.9 30.7a.86 .86 0 0 1 1.5 .2h.2l-.2 .1 .1 1.7 .4 .3h-1.5l.5-.3v-1.5l-.2-.4z" fill-rule="evenodd"/>
<path d="M109.5 30.8l.2-.2 .5 .1-.6 .2h-.2z" fill-rule="evenodd"/>
<path d="M109.7 30.6a.85 .85 0 0 1 .9-.2 .85 .85 0 0 1 .6 .7v1.3a.37 .37 0 0 0 .5 .5v.1h-1.5l.5-.3v-1.5a.45 .45 0 0 0-.5-.5z" fill-rule="evenodd"/>
<path d="M112 32.1a1.36 1.36 0 0 0 1.6 .9l-1.6 .1z" fill-rule="evenodd"/>
<path d="M112.2 30.7l.2-.2h.5a.39 .39 0 0 0-.5 .2 .39 .39 0 0 0 .2 .5l.8 .4a.73 .73 0 0 1 .6 .6 .73 .73 0 0 1-.4 .8h-.5l.4-.4a1.73 1.73 0 0 0-1.1-.9l-.4-.5z" fill-rule="evenodd"/>
<path d="M112.4 30.5l.4-.2 .8 .1z" fill-rule="evenodd"/>
<path d="M112.2 33h1.4l-.5 .1z" fill-rule="evenodd"/>
<path d="M112.4 30.5l1.4-.2v.9l-.2-.1a.7 .7 0 0 0-.7-.6z" fill-rule="evenodd"/>
<path d="M116.5 30.6l.1-.1h.6l-.4 .2a.36 .36 0 0 1 0 .4 .36 .36 0 0 1-.4 .1l-.1-.2z" fill-rule="evenodd"/>
<path d="M116.5 31.8l.8-.3h.5a1.09 1.09 0 0 0-1.1 .9l.3 .3 .6 .1a.89 .89 0 0 1-1.5-.2l.1-.4z" fill-rule="evenodd"/>
<path d="M116.6 30.5l.2-.1a1.1 1.1 0 0 1 1.3 .2 1.1 1.1 0 0 1 .2 1.2v.8l.4 .2a.51 .51 0 0 1-.4 .3 .51 .51 0 0 1-.5-.3v-.1l-.2-.1 .2-.1v-1h-.5l.5-.3a.55 .55 0 0 0-.6-.7z" fill-rule="evenodd"/>
<path d="M117.1 32.8l.7-.1z" fill-rule="evenodd"/>
<path d="M118.5 32.7l.3-.2-.1 .3z" fill-rule="evenodd"/>
<path d="M118.9 30.6l1-.3v.6h-.6z" fill-rule="evenodd"/>
<path d="M119.3 30.9l1.4-.2-.8 .4v1.3a.39 .39 0 0 0 .1 .4 .39 .39 0 0 0 .4 .1v.1h-1.5l.5-.3z" fill-rule="evenodd"/>
<path d="M120.1 30.7a.84 .84 0 0 1 .9-.3 .84 .84 0 0 1 .6 .7l.1 1.6 .4 .3h-1.4l.4-.3v-1.7l-.4-.3z" fill-rule="evenodd"/>
<path d="M122.7 30.9l.4-.4h.6a1.2 1.2 0 0 0-.8 1.2 1.2 1.2 0 0 0 .9 1.1h-1a1.4 1.4 0 0 1-.1-1.9z" fill-rule="evenodd"/>
<path d="M123.1 30.5a1.12 1.12 0 0 1 1.3 .1z" fill-rule="evenodd"/>
<path d="M123.9 29.3l1-.3v3.3l.3 .4h-.8a1.19 1.19 0 0 1-1.6 .1h1l.6-.3v-1.4l-.3-.5h.3v-1v-.2z" fill-rule="evenodd"/>
<path d="M124.4 32.7h1v.1l-1 .3z" fill-rule="evenodd"/>
<path d="M127.7 29.4h1.1h-.4v1.7h1.6l-1.6 .1v1.1a.47 .47 0 0 0 .1 .5 .47 .47 0 0 0 .6 .1v.1h-1.9l.4-.1 .2-.3z" fill-rule="evenodd"/>
<path d="M127.2 29.1h1.6a1.23 1.23 0 0 1 1.3 .4 1.23 1.23 0 0 1 .2 1.3l-.3 .3h-1.1a.87 .87 0 0 0 .9-.9 .87 .87 0 0 0-1-.8h-1.1z" fill-rule="evenodd"/>
<path d="M128.4 31.2h1.4z" fill-rule="evenodd"/>
<path d="M131.2 30.7l.3-.2h.6h-.2a.42 .42 0 0 0-.3 .6l-.2 .2a.32 .32 0 0 1-.3-.2 .32 .32 0 0 1 .1-.4z" fill-rule="evenodd"/>
<path d="M131.3 31.9l.7-.4h.6a1.12 1.12 0 0 0-1.1 .9l.4 .3 .6 .1a.79 .79 0 0 1-1 .2 .79 .79 0 0 1-.5-.9z" fill-rule="evenodd"/>
<path d="M131.5 30.5a1.23 1.23 0 0 1 1.6 .4l.1 1.7 .3 .2a.48 .48 0 0 1-.5 .3 .48 .48 0 0 1-.4-.4l-.2-.1 .2-.1v-1h-.4l.4-.2-.1-.6-.4-.2z" fill-rule="evenodd"/>
<path d="M132 32.8l.6-.1z" fill-rule="evenodd"/>
<path d="M133.3 32.7l.3-.2-.1 .3z" fill-rule="evenodd"/>
<path d="M133.7 30.6l.3 .1z" fill-rule="evenodd"/>
<path d="M133.7 30.6l1-.3v.6h.2l-.2 .3 .1 1.5 .5 .3h-1.6l.5-.3v-1.8l-.1-.1z" fill-rule="evenodd"/>
<path d="M134.9 30.7h.3l-.5 .2z" fill-rule="evenodd"/>
<path d="M134.9 30.7a.48 .48 0 0 1 .5-.4 .48 .48 0 0 1 .5 .5 .47 .47 0 0 1-.7-.1z" fill-rule="evenodd"/>
<path d="M136.3 30.7l.3-.2h.6a.44 .44 0 0 0-.5 .6 .31 .31 0 0 1-.4 .1 .31 .31 0 0 1 0-.5z" fill-rule="evenodd"/>
<path d="M136.4 31.9l.7-.4h.6a1.11 1.11 0 0 0-1 .9l.3 .3 .6 .1a.79 .79 0 0 1-1 .2 .79 .79 0 0 1-.4-.9z" fill-rule="evenodd"/>
<path d="M136.6 30.5a1.23 1.23 0 0 1 1.7 .4v1.7l.4 .2a.48 .48 0 0 1-.5 .3 .48 .48 0 0 1-.5-.4l-.2-.1 .2-.1v-1h-.4l.4-.2-.1-.6z" fill-rule="evenodd"/>
<path d="M137.1 32.8l.6-.1z" fill-rule="evenodd"/>
<path d="M138.4 32.7l.4-.2-.1 .3z" fill-rule="evenodd"/>
<path d="M138.8 30.6l.3 .1z" fill-rule="evenodd"/>
<path d="M138.8 30.6l1.1-.3v.6h-.6l-.1-.1z" fill-rule="evenodd"/>
<path d="M139.3 30.9l1.3-.2-.7 .3v1.7l.5 .3h-1.5l.4-.3z" fill-rule="evenodd"/>
<path d="M140.1 30.7a.86 .86 0 0 1 1.5 .2h.2l-.2 .2 .1 1.6 .4 .3h-1.4l.4-.3v-1.8l-.4-.2z" fill-rule="evenodd"/>
<path d="M141.8 30.8l.1-.2 .5 .1-.8 .2z" fill-rule="evenodd"/>
<path d="M141.9 30.6a.85 .85 0 0 1 1-.2 .85 .85 0 0 1 .5 .8l.1 1.5 .4 .3h-1.5v-.1a.37 .37 0 0 0 .5-.4v-1.2a.52 .52 0 0 0-.5-.6z" fill-rule="evenodd"/>
<path d="M144.5 30.7l.3-.2h.6a.73 .73 0 0 0-.8 .7l-.4 .1z" fill-rule="evenodd"/>
<path d="M144.8 30.5a1.17 1.17 0 0 1 1.9 .9h-2.1a1.11 1.11 0 0 0 1.1 1.2l-1.2 .1-.3-.7v-.6v-.1l1.8-.1a.62 .62 0 0 0-.6-.7z" fill-rule="evenodd"/>
<path d="M144.5 32.7l1.2-.1a.85 .85 0 0 0 .9-.6l.1 .1a1.26 1.26 0 0 1-1 1 1.26 1.26 0 0 1-1.2-.4z" fill-rule="evenodd"/>
<path d="M147.8 29.5h.1v.9h.7v.2h-.7v1.9l.3 .2-.8 .1v-2.2l-.5-.1 .6-.4z" fill-rule="evenodd"/>
<path d="M147.4 32.8l.9-.1 .2-.2h.2l-.1 .1a.68 .68 0 0 1-1.2 .2z" fill-rule="evenodd"/>
<path d="M149.3 30.7l.3-.2h.5a.73 .73 0 0 0-.7 .7l-.4 .1z" fill-rule="evenodd"/>
<path d="M149.6 30.5l.1-.1a1.13 1.13 0 0 1 1.7 1h-2a1.1 1.1 0 0 0 1.1 1.2l-1.3 .1-.3-.7 .1-.7 1.7-.1a.66 .66 0 0 0-.6-.7z" fill-rule="evenodd"/>
<path d="M149.2 32.7l1.5-.1 .4-.2 .2-.4a1.16 1.16 0 0 1-.8 1.1 1.16 1.16 0 0 1-1.3-.4z" fill-rule="evenodd"/>
<path d="M151.6 30.6l1.1-.3v.6h.1l-.1 .3v1.5l.5 .3h-1.5l.4-.3v-1.5v-.4z" fill-rule="evenodd"/>
<path d="M152.8 30.7h.3l-.4 .2z" fill-rule="evenodd"/>
<path d="M152.9 30.6a.46 .46 0 0 1 .6-.3 .46 .46 0 0 1 .3 .5 .49 .49 0 0 1-.7-.1h-.3z" fill-rule="evenodd"/>
<path d="M154.1 32.1a1.35 1.35 0 0 0 1.6 .9l-1.6 .1z" fill-rule="evenodd"/>
<path d="M154.4 30.6l.6-.1h-.3a.35 .35 0 0 0-.2 .3 .35 .35 0 0 0 .2 .4l.8 .4a.73 .73 0 0 1 .6 .6 .73 .73 0 0 1-.4 .8h-.5l.4-.4a1.71 1.71 0 0 0-1.1-.9 .65 .65 0 0 1-.1-1.1z" fill-rule="evenodd"/>
<path d="M154.5 30.5l.4-.2 .8 .1z" fill-rule="evenodd"/>
<path d="M154.3 33h1.4l-.5 .1z" fill-rule="evenodd"/>
<path d="M154.5 30.5l1.4-.2v.9l-.2-.1a.7 .7 0 0 0-.7-.6z" fill-rule="evenodd"/>
<circle cx="79.5" cy="29.3" r=".31"/>
<circle cx="94.3" cy="29.3" r=".31"/>
</g>
<path d="M37.3 9.6h4.8M37.5 17.9h4.9M36.2 20.4h2.7" fill="none" stroke="#000" stroke-width=".23"/>
<path d="M36.1 10.7h6.7M36.5 17.2h6.8M36.9 9.9h5.4M168.3 153.5v6.3M168.3 168.1v6.3" fill="none" stroke="#000" stroke-width=".34"/>
<path d="M35.1 12.8h2.3M36.4 10.3h6.2" fill="none" stroke="#000" stroke-width=".4"/>
<path d="M35.6 11.2h2.4" fill="none" stroke="#000" stroke-width=".42"/>
<path d="M36.3 16.8h6.9M38 18.1h3.8M50.5 21.5h2.8" fill="none" stroke="#000" stroke-width=".21"/>
<path d="M37 17.6h5.9" fill="none" stroke="#000" stroke-width=".3"/>
<path d="M168.4 153.7h-4.5M168.4 174.2h-4.5" fill="none" stroke="#000" stroke-width=".36"/>
<g font-size="3.9">
<text x="26.4" y="43.5">24-Lead Plastic Small Outline (OG) - Wide, 7.50 mm Body [SOIC]</text>
<text x="26.4" y="48">[Header Line 2]</text>
<text x="98.3" y="147.3">TOP VIEW</text>
<text x="156.5" y="155.1">A</text>
<text x="97.8" y="178.6">SIDE VIEW</text>
<text x="156.5" y="175.6">A</text>
<text x="58.4" y="227.6">VIEW A-A</text>
<text x="130.1" y="239.1">DETAIL C</text>
</g>
<g font-size="3.2">
<text x="28.4" y="54.6">Note:</text>
<text x="41.1" y="58.3">http://www.microchip.com/packaging</text>
<text x="41.1" y="54.6">For the most current package drawings, please see the Microchip Packaging Specification located at</text>
<text x="131.1" y="64.3">2X</text>
<text x="138.8" y="68.5">0.20</text>
<text x="147" y="68.5">C</text>
<text x="151.5" y="68.5">A-B</text>
<text x="106.7" y="72.4">D</text>
<text x="99.1" y="83.5">A</text>
<text x="143.4" y="84.8">D</text>
<text x="75.2" y="106.9">E1</text>
<text x="143.4" y="106.9">E</text>
<text x="52" y="116.2">2X</text>
<text x="58.7" y="125.7">NOTE 1</text>
<text x="59.7" y="120.5">0.10</text>
<text x="67.9" y="120.5">C</text>
<text x="72.1" y="120.5">D</text>
<text x="147.1" y="120.5">2X 12 TIPS</text>
<text x="153.9" y="124.7">0.33</text>
<text x="162.1" y="124.7">C</text>
<text x="129.9" y="130.3">24X b</text>
<text x="85.6" y="135.9">e</text>
<text x="136.9" y="134.9">0.25</text>
<text x="148.9" y="134.9">C</text>
<text x="153.4" y="134.9">A-B</text>
<text x="160.6" y="134.9">D</text>
<text x="98.8" y="141.5">B</text>
<text x="44.3" y="167">SEATING</text>
<text x="59.1" y="162.2">C</text>
<text x="64.8" y="165.1">A</text>
<text x="153.7" y="164.8">A2</text>
<text x="47.4" y="170.7">PLANE</text>
<text x="127.6" y="171.9">24X</text>
<text x="68.7" y="175.2">A1</text>
<text x="135.3" y="176.1">0.08</text>
<text x="143.5" y="176.1">C</text>
<text x="150.4" y="183.4">4X</text>
<text x="65.7" y="192.8">h</text>
<text x="95.5" y="201">c</text>
<text x="31.7" y="208.6">h</text>
<text x="42.6" y="210.5">H</text>
<text x="37.4" y="221.7">SEE DETAIL C</text>
<text x="145.3" y="221.9">L</text>
<text x="141.9" y="227.1">(L1)</text>
<text x="116.5" y="230.5">4X</text>
</g>
<g font-size="2.9">
<text x="102.9" y="251.7">Microchip Technology Drawing C04-025 [OG] Rev E Sheet 1 of 2</text>
<text x="26.6" y="261.3">© 2017 Microchip Technology Inc.</text>
</g>
<g font-size="2.5">
<text x="86.1" y="88.7">N</text>
<text x="86.3" y="124.8">1</text>
<text x="90.1" y="124.8">2</text>
</g>
<g font-size="2.2">
<text x="138.1" y="97.8">E</text>
<text x="138.3" y="99.9">2</text>
</g>
<text font-size=".6" x="43" y="10">R</text>
</svg>
